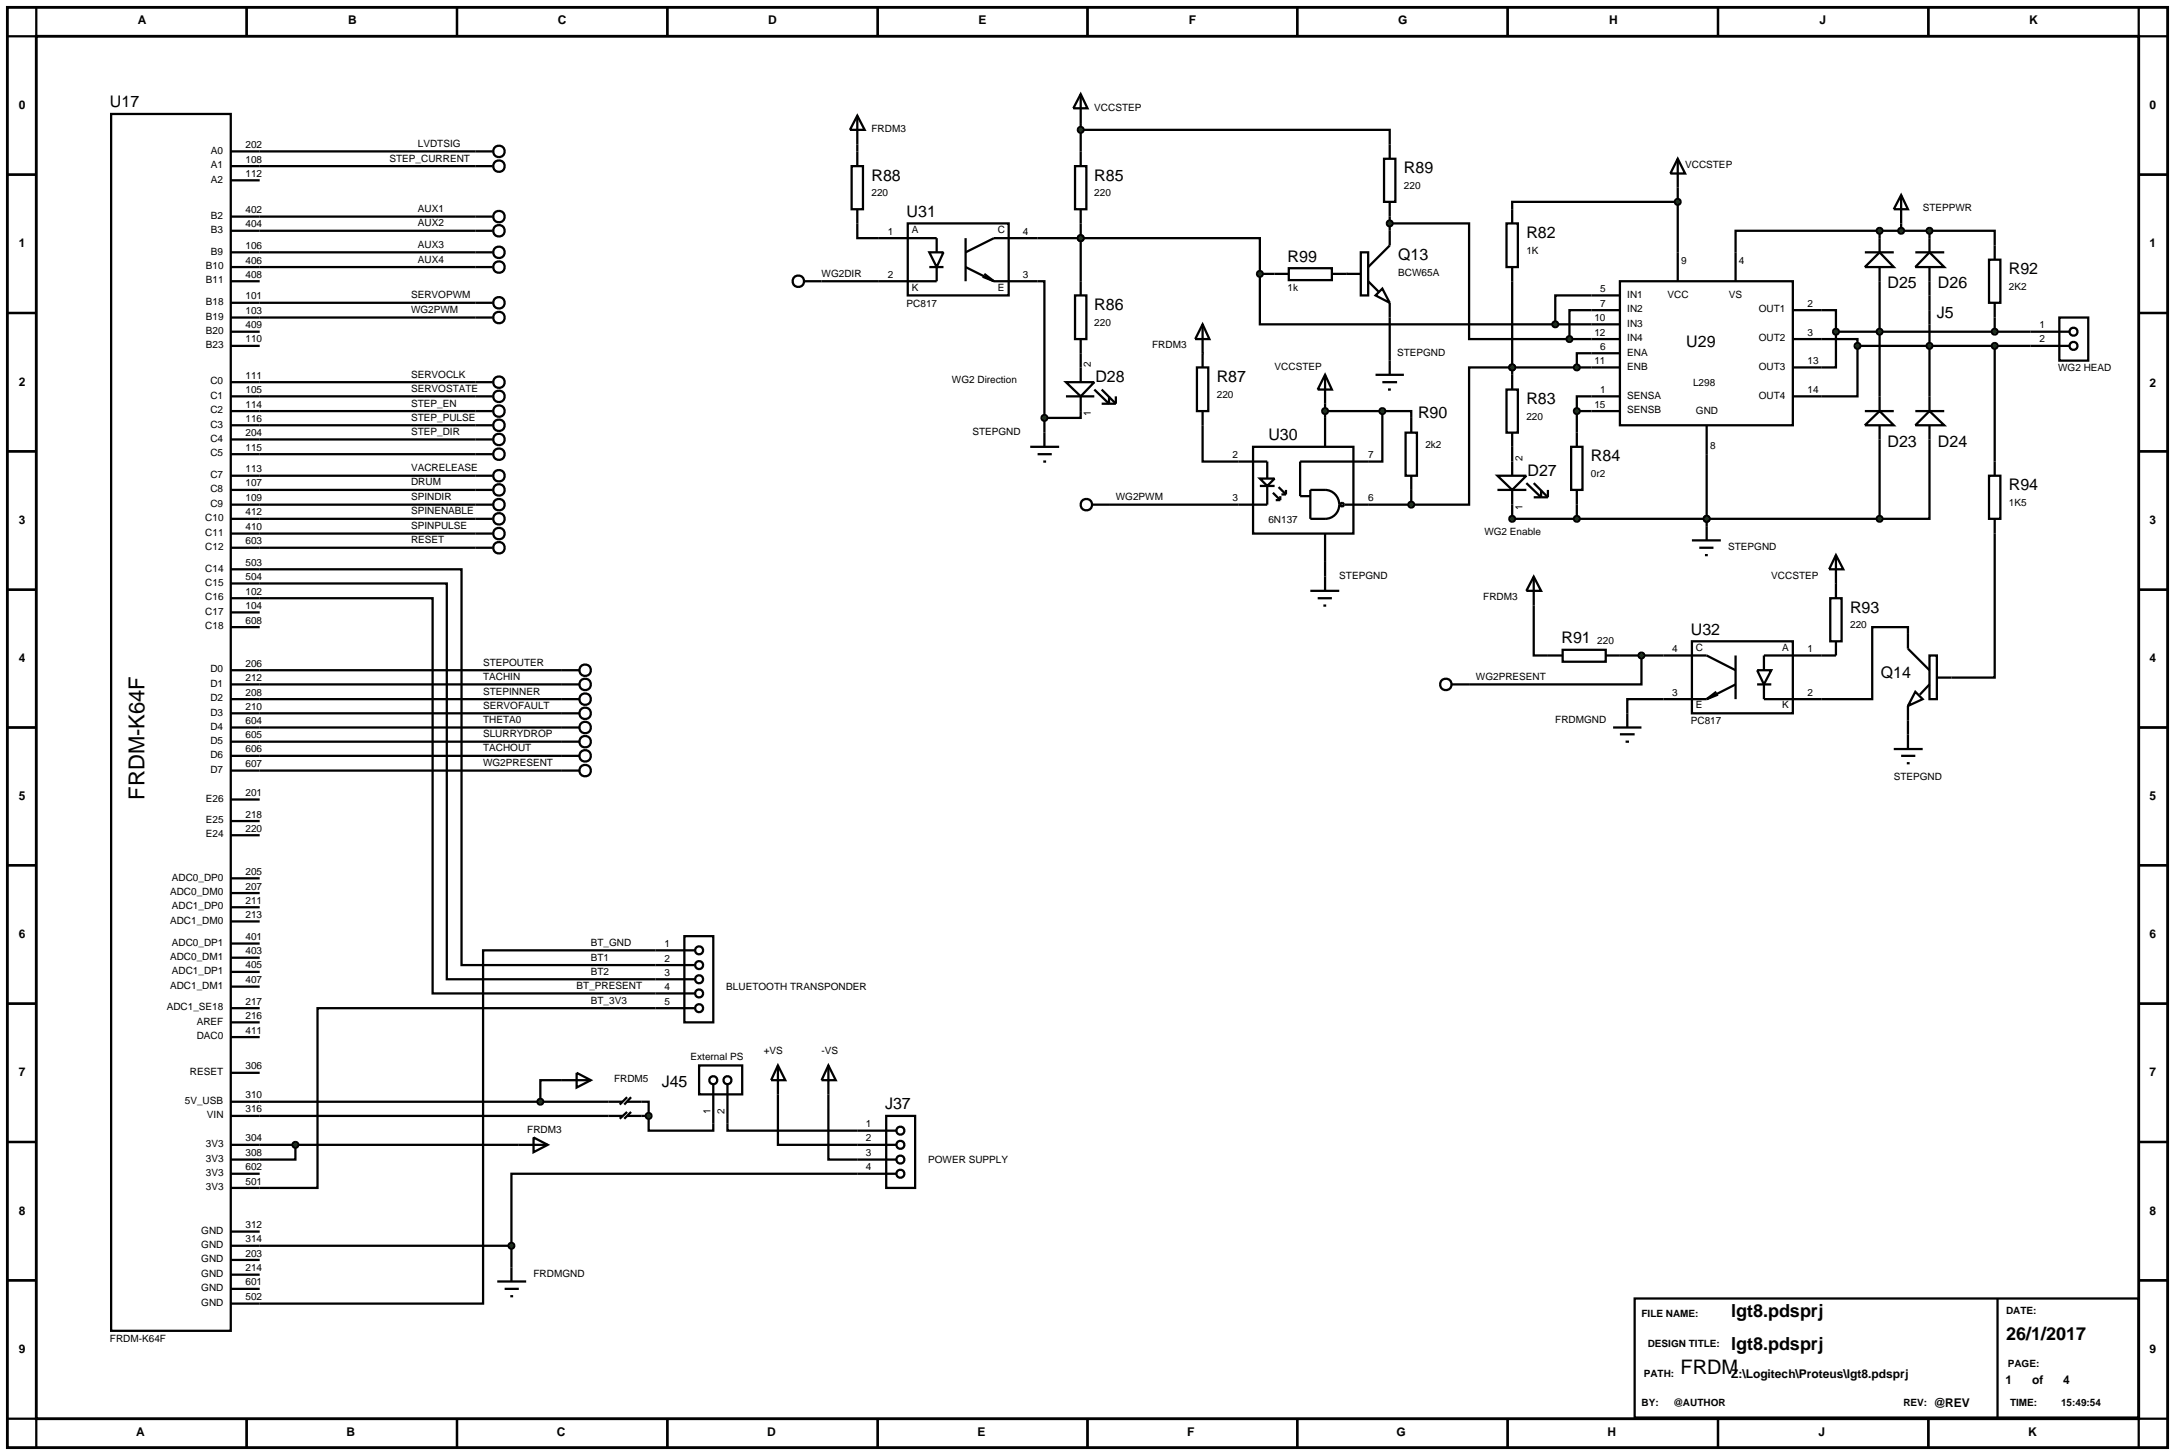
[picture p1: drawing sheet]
<svg xmlns="http://www.w3.org/2000/svg" width="384mm" height="257mm" viewBox="0 0 384 257" stroke-linecap="round" stroke-linejoin="round" font-family="sans-serif">
<path d="M1.3 1.3h381v254h-381zM6.4 6.4h370.8v243.8h-370.8z" fill="none" stroke="#000" stroke-width=".5"/>
<g fill="none" stroke="#000" stroke-width=".4">
<path d="M6.4 1.3v5.1h-5.1M43.5 1.3v5.1M80.6 1.3v5.1M117.7 1.3v5.1M154.8 1.3v5.1M191.8 1.3v5.1M228.8 1.3v5.1M265.9 1.3v5.1M303 1.3v5.1M340.1 1.3v5.1M377.2 1.3v5.1h5.1M1.3 30.8h5.1"/>
<path d="M19.6 20.1h21.1v214.6h-21.1zM40.7 38.2h43.2M40.7 26.7h43.2M40.7 29.3h43.2M40.7 31.8h5.1M151.2 39.4v2.6h3.8M151.2 25.5v1.2M190.6 22.9h54.5v2.6M190.6 21.7v5M190.6 39.4v10.2M245.1 39.4h14v20.4h17.7M245.1 38.2v2.5"/>
<path d="M295.9 35.6h-29.2v1.3M295.9 33.1v16.5M335.3 39.4v1.3M377.2 30.8h5.1M1.3 55.2h5.1M40.7 58.5h5.1M40.7 40.7h43.2M40.7 49.6h5.1M40.7 53.4h43.2M40.7 56h43.2M40.7 44.5h43.2M40.7 47.1h43.2"/>
<path d="M144.9 49.6h10.1M183 49.6h1.2v24.1M183 42h39.2v6.3M222.2 48.3v8.9h52.1M222.2 48.3h2.6M245.1 56v7.6M266.7 49.6v16.5M274.3 57.2h11.4M276.8 59.8h8.9M285.7 49.6h30.5v25.4h-30.5zM285.7 52.1h-11.4v5.1M285.7 54.7h-8.9v5.1"/>
<path d="M316.2 54.7h7.6v3.8M316.2 59.8h11.4v1.2M323.8 58.5v6.3h-7.6M323.8 58.5h41.2M328.9 44.5h5.1M331.5 40.7h-25.4v8.9M331.5 44.5l2.5 2.6h-5.1zM331.5 40.7v3.8M331.5 47.1v25.4M331.5 40.7h8.8M337.8 44.5h5.1M340.3 40.7h11.5v2.6"/>
<path d="M340.3 44.5l2.6 2.6h-5.1zM340.3 40.7v3.8M340.3 47.1v5M340.3 57.2v15.3M351.8 56v2.5M363.2 56h5.1v7.6h-5.1zM377.2 55.2h5.1M1.3 79.6h5.1M40.7 61h5.1M40.7 72.5h43.2M40.7 67.4h43.2M40.7 69.9h43.2"/>
<path d="M40.7 75h43.2M40.7 77.5h43.2M184.2 73.7v2.6M190.6 72.5v1.2h-6.4M190.6 62.3v2.5M212.1 75v6.4h6.3M233.7 72.5h10.1M233.7 71.2v2.5M243.8 72.5v8.9h-2.5M243.8 72.5h5.1v1.2M266.7 78.8v2.6M278.1 72.5h7.6"/>
<path d="M278.1 72.5v3.8M285.7 62.3h-7.6v2.5M285.7 69.9h-7.6v2.6M285.7 64.8h-26.6v24.2h-10.2M301 75v17.8M327.6 61v8.9h-11.4M327.6 61h37.4M328.9 75l2.6-2.5 2.5 2.5zM328.9 72.5h5.1M331.5 75v16.5M337.8 75l2.5-2.5 2.6 2.5zM337.8 72.5h5.1"/>
<path d="M340.3 75v16.5h-8.8M351.8 61v20.4M377.2 79.6h5.1M40.7 91.5h43.2M40.7 89h43.2M40.7 80.1h43.2M40.7 83.9h43.2M40.7 86.4h43.2M40.7 94.1h43.2M40.7 96.6h43.2M195.6 89h22.8M233.7 99.1v2.6"/>
<path d="M241.3 89h7.6M248.9 86.4v2.6M266.7 89v2.5h64.8M278.1 89v2.5M351.8 94.1v25.4h-7.6M1.3 104h5.1M40.7 100.4h40.7v69.8h34.2M40.7 102.9h38.1v69.8h36.8M40.7 105.5h35.6v69.7h39.3M40.7 118.2h58.4M40.7 108h5.1M40.7 110.6h5.1"/>
<path d="M270.5 106.8v8.8h2.5M285.7 115.6h7.7M289.5 115.6v5.1h-30.4M321.3 115.6h2.5M336.5 111.8v-1.2h-6.3v12.7h-8.9M377.2 104h5.1M1.3 128.3h5.1M40.7 128.3h58.4M40.7 120.7h58.4M40.7 123.3h58.4M40.7 125.8h58.4M40.7 130.8h58.4"/>
<path d="M40.7 133.3h58.4M40.7 135.9h58.4M293.4 123.3h-6.4v2.5M336.5 127.1v2.4M377.2 128.3h5.1M1.3 152.6h5.1M40.7 141h5.1M40.7 154.9h5.1M40.7 157.5h5.1M40.7 160h5.1M40.7 144.8h5.1M40.7 147.3h5.1"/>
<path d="M377.2 152.6h5.1M1.3 177h5.1M40.7 162.5h5.1M40.7 177.8h5.1M40.7 166.4h5.1M40.7 168.9h5.1M40.7 171.4h5.1M40.7 174h5.1M115.6 167.6h-30.4v62.3h-44.5M115.6 177.8h-59.6v31.7h-15.3M377.2 177h5.1M40.7 196.8h66.6"/>
<path d="M40.7 194.3h66.6M40.7 180.3h5.1M40.7 182.9h5.1M40.7 189.2h5.1M99.1 190.5h-3.8v3.8M113.1 194.3h1.3v2.5M113.1 196.8h1.3M114.4 196.8v2.6h11.4v-1.3M128.3 198.1v1.3h22.9M137.2 193v8.9h14M146.1 193v11.5h5.1M1.3 201.4h5.1"/>
<path d="M40.7 201.9h50.8M40.7 219.7h49.5M40.7 207h5.1M40.7 217.2h5.1M52.1 201.9v2.6h-11.4M90.2 219.7v3.8M151.2 207h-61v12.7M377.2 201.4h5.1M1.3 225.8h5.1M40.7 222.2h5.1M40.7 224.8h5.1M40.7 227.3h5.1"/>
<path d="M288.3 229h88.9v21h-88.9zM352.3 229v21M377.2 225.8h5.1M1.3 250.2h5.1v5.1M43.5 250.2v5.1M80.6 250.2v5.1M117.7 250.2v5.1M154.8 250.2v5.1M191.8 250.2v5.1M228.8 250.2v5.1M265.9 250.2v5.1M303 250.2v5.1"/>
<path d="M340.1 250.2v5.1M382.3 250.2h-5.1v5.1"/>
<circle cx="365.7" cy="58.5" r=".7"/>
<circle cx="365.7" cy="61" r=".7"/>
</g>
<g fill="#004000" stroke="#000" stroke-width=".4">
<path d="M323.5 58.1l.3-.1-.5 .5zM323.8 58l.3 .1 .2 .4zM323.8 59l.5-.5-.2 .4zM323.3 58.5l.5 .5-.4-.2z"/>
<path d="M327.3 60.6l.3-.1-.5 .5zM327.6 60.5l.4 .2 .1 .3zM328.1 61l-.1 .3-.4 .2zM327.1 61l.5 .5-.4-.2z"/>
<path d="M331.2 58.1l.3-.1-.5 .5zM331.5 58l.4 .2 .1 .3zM332 58.5l-.1 .3-.4 .2zM331 58.5l.5 .5-.4-.2z"/>
<path d="M340 60.6l.3-.1-.5 .5zM340.3 60.5l.4 .2 .1 .3zM340.8 61l-.1 .3-.4 .2zM339.8 61l.5 .5-.4-.2z"/>
</g>
<g fill="#004000">
<path d="M323.8 58l.5 .5-.5 .5-.5-.5z"/>
<path d="M327.6 60.5l.5 .5-.5 .5-.5-.5z"/>
<path d="M331.5 58l.5 .5-.5 .5-.5-.5z"/>
<path d="M340.3 60.5l.5 .5-.5 .5-.5-.5z"/>
</g>
<path d="M298.4 95.3h5.1M299.7 96.6h2.5M300.7 97.9h.5M301 92.8v2.5" fill="none" stroke="#000" stroke-width=".4"/>
<g fill="#004000" stroke="#000" stroke-width=".4">
<path d="M300.6 91.2l.4-.2-.5 .5zM301 91l.3 .1 .2 .4zM301 92l.5-.5-.2 .4zM300.5 91.5l.5 .5-.4-.2z"/>
<path d="M331.1 91.2l.4-.2-.5 .5zM331.5 91l.4 .2 .1 .3zM332 91.5l-.1 .3-.4 .2zM331 91.5l.5 .5-.4-.2z"/>
</g>
<g fill="#004000">
<path d="M300.5 91.5l.5-.5 .5 .5-.5 .5z"/>
<path d="M331 91.5l.5-.5 .5 .5-.5 .5z"/>
</g>
<path d="M335.3 34.4l1.2 2.5h-2.5zM335.3 34.4v5" fill="none" stroke="#000" stroke-width=".4"/>
<g fill="#004000" stroke="#000" stroke-width=".4">
<path d="M331.1 40.4l.4-.2-.5 .5zM331.5 40.2l.3 .1 .2 .4zM332 40.7l-.1 .3-.4 .2zM331 40.7l.5 .5-.4-.2z"/>
<path d="M334.9 40.4l.4-.2-.5 .5zM335.3 40.2l.3 .1 .2 .4zM335.3 41.2l.5-.5-.2 .4zM334.8 40.7l.5 .5-.3-.1z"/>
</g>
<g fill="#004000">
<path d="M331 40.7l.5-.5 .5 .5-.5 .5z"/>
<path d="M334.8 40.7l.5-.5 .5 .5-.5 .5z"/>
</g>
<path d="M295.9 28l1.3 2.6h-2.6zM295.9 28v5.1" fill="none" stroke="#000" stroke-width=".4"/>
<g fill="#004000" stroke="#000" stroke-width=".4">
<path d="M300.6 91.2l.4-.2-.5 .5zM301 91l.3 .1 .2 .4zM301 92l.5-.5-.2 .4zM300.5 91.5l.5 .5-.4-.2z"/>
<path d="M277.8 64.4l.3-.1-.5 .5zM278.1 64.3l.3 .1 .2 .4zM278.6 64.8l-.1 .3-.4 .2zM277.6 64.8l.5 .5-.4-.2z"/>
</g>
<g fill="#004000">
<path d="M300.5 91.5l.5-.5 .5 .5-.5 .5z"/>
<path d="M277.6 64.8l.5-.5 .5 .5-.5 .5z"/>
</g>
<path d="M265.7 39.4h2v7.7h-2zM266.7 36.9v2.5M266.7 47.1v2.5" fill="none" stroke="#000" stroke-width=".4"/>
<g fill="#004000" stroke="#000" stroke-width=".4">
<path d="M266.3 64.5l.4-.2-.5 .5zM266.7 64.3l.3 .1 .2 .4zM267.2 64.8l-.1 .3-.4 .2zM266.2 64.8l.5 .5-.4-.2z"/>
<path d="M295.5 35.3l.4-.2-.5 .5zM295.9 35.1l.3 .1 .2 .4zM296.4 35.6l-.1 .3-.4 .2zM295.4 35.6l.5 .5-.3-.1z"/>
</g>
<g fill="#004000">
<path d="M266.2 64.8l.5-.5 .5 .5-.5 .5z"/>
<path d="M295.4 35.6l.5-.5 .5 .5-.5 .5z"/>
</g>
<path d="M265.7 68.7h2v7.6h-2zM266.7 66.1v2.6M266.7 76.3v2.5M264.1 83.9h5.1l-2.5 2.5zM264.1 86.4h5.1M266.7 81.4v2.5M266.7 86.4v2.6M269.2 85.2l2.6 2.5v-1.3M270.5 85.2l2.5 2.5M270.5 87.7h2.5M273 86.4v1.3" fill="none" stroke="#000" stroke-width=".4"/>
<g fill="#004000" stroke="#000" stroke-width=".4">
<path d="M266.3 91.2l.4-.2-.5 .5zM266.7 91l.4 .2 .1 .3zM267.2 91.5l-.1 .3-.4 .2zM266.2 91.5l.5 .5-.4-.2z"/>
<path d="M266.3 64.5l.4-.2-.5 .5zM266.7 64.3l.3 .1 .2 .4zM267.2 64.8l-.1 .3-.4 .2zM266.2 64.8l.5 .5-.4-.2z"/>
</g>
<g fill="#004000">
<path d="M266.2 91.5l.5-.5 .5 .5-.5 .5z"/>
<path d="M266.2 64.8l.5-.5 .5 .5-.5 .5z"/>
</g>
<path d="M277.1 78.8h2v7.6h-2zM278.1 76.3v2.5M278.1 86.4v2.6" fill="none" stroke="#000" stroke-width=".4"/>
<g fill="#004000" stroke="#000" stroke-width=".4">
<path d="M277.8 72.1l.3-.1-.5 .5zM278.1 72l.4 .2 .1 .3zM278.6 72.5l-.1 .3-.4 .2zM277.6 72.5l.5 .5-.4-.2z"/>
<path d="M277.7 91.2l.4-.2-.5 .5zM278.1 91l.4 .2 .1 .3zM278.6 91.5l-.1 .3-.4 .2zM277.6 91.5l.5 .5-.4-.2z"/>
</g>
<g fill="#004000">
<path d="M278.1 72l.5 .5-.5 .5-.5-.5z"/>
<path d="M277.6 91.5l.5-.5 .5 .5-.5 .5z"/>
</g>
<path d="M160.1 39.4h17.8v12.7h-17.8zM155 42h10.2v2.5M163.9 44.5h2.5l-1.2 2.6zM163.9 47.1h2.5M165.2 47.1v2.5h-10.2M170.3 42v7.6M170.3 47.1l5 2.5M173.3 48.8l2 .8M173.6 48.3l1.7 1.3M175.3 49.6h7.7M183 42h-7.7l-5 2.5" fill="none" stroke="#000" stroke-width=".4"/>
<g fill="#004000" stroke="#000" stroke-width=".4">
<path d="M274 56.8l.3-.1-.5 .5zM274.3 56.7l.4 .2 .1 .3zM274.3 57.7l.5-.5-.2 .4zM273.8 57.2l.5 .5-.4-.2z"/>
<path d="M276.5 59.4l.3-.1-.5 .5zM276.8 59.3l.4 .2 .1 .3zM277.3 59.8l-.1 .3-.4 .2zM276.3 59.8l.5 .5-.4-.2z"/>
<path d="M190.3 41.6l.3-.1-.5 .5zM190.6 41.5l.3 .1 .2 .4zM190.6 42.5l.5-.5-.2 .4zM190.1 42l.5 .5-.3-.1z"/>
</g>
<g fill="#004000">
<path d="M274.3 56.7l.5 .5-.5 .5-.5-.5z"/>
<path d="M276.8 59.3l.5 .5-.5 .5-.5-.5z"/>
<path d="M190.1 42l.5-.5 .5 .5-.5 .5z"/>
</g>
<path d="M190.6 16.6l1.2 2.5h-2.5zM190.6 16.6v5.1M189.6 29.3h2v7.6h-2zM190.6 26.7v2.6M190.6 36.9v2.5" fill="none" stroke="#000" stroke-width=".4"/>
<path d="M190.3 41.6l.3-.1-.5 .5zM190.6 41.5l.3 .1 .2 .4zM190.6 42.5l.5-.5-.2 .4zM190.1 42l.5 .5-.3-.1z" fill="#004000" stroke="#000" stroke-width=".4"/>
<path d="M190.1 42l.5-.5 .5 .5-.5 .5z" fill="#004000"/>
<g fill="none" stroke="#000" stroke-width=".4">
<path d="M189.6 52.1h2v7.7h-2zM190.6 49.6v2.5M190.6 59.8v2.5M181.7 78.8h5.1M184.2 76.3v2.5M188 67.4h5l-2.4 2.5zM188 69.9h5M190.6 64.8v2.6M190.6 69.9v2.6M193 68.7l2.6 2.5v-1.3M194.3 68.7l2.5 2.5M194.3 71.2h2.5"/>
<path d="M196.8 69.9v1.3M183 80.1h2.5M184 81.4h.5"/>
</g>
<path d="M183.8 73.4l.4-.2-.5 .5zM184.2 73.2l.4 .2 .1 .3zM184.7 73.7l-.1 .3-.4 .2zM183.7 73.7l.5 .5-.3-.1z" fill="#004000" stroke="#000" stroke-width=".4"/>
<path d="M183.7 73.7l.5-.5 .5 .5-.5 .5z" fill="#004000"/>
<g fill="none" stroke="#000" stroke-width=".4">
<path d="M150.2 29.3h2v7.6h-2zM151.2 20.4l1.3 2.5h-2.6zM151.2 20.4v5.1M151.2 26.7v2.6M151.2 36.9v2.5M212.1 57.2l1.2 2.6h-2.5zM212.1 57.2v7.6M224.8 48.3h2.5M227.3 47.3h7.6v2.1h-7.6zM234.9 48.3h5.1M240 44.5h1.3v7.6h-1.3zM241.3 49.6l1.8 1.8"/>
<path d="M242.6 52.1l1.2-1.2 1.3 2.5zM245.1 40.7v2.6l-3.8 3.8M245.1 53.4v2.6M211.1 64.8h2v7.7h-2zM212.1 72.5v2.5"/>
</g>
<path d="M221.9 47.9l.3-.1-.5 .5zM222.2 47.8l.3 .1 .2 .4zM222.2 48.8l.5-.5-.2 .4zM221.7 48.3l.5 .5-.4-.2z" fill="#004000" stroke="#000" stroke-width=".4"/>
<path d="M222.2 47.8l.5 .5-.5 .5-.5-.5z" fill="#004000"/>
<path d="M244.1 28h2v7.6h-2zM245.1 25.5v2.5M245.1 35.6v2.6M242.6 66.1h5M243.8 67.4h2.6M244.8 68.7h.5M245.1 63.6v2.5" fill="none" stroke="#000" stroke-width=".4"/>
<g fill="#004000" stroke="#000" stroke-width=".4">
<path d="M244.7 39.1l.4-.2-.5 .5zM245.1 38.9l.3 .1 .2 .4zM245.1 39.9l.5-.5-.2 .4zM244.6 39.4l.5 .5-.3-.1z"/>
<path d="M190.3 22.5l.3-.1-.5 .5zM190.6 22.4l.3 .1 .2 .4zM191.1 22.9l-.1 .3-.4 .2zM190.1 22.9l.5 .5-.4-.2z"/>
</g>
<g fill="#004000">
<path d="M244.6 39.4l.5-.5 .5 .5-.5 .5z"/>
<path d="M190.6 22.4l.5 .5-.5 .5-.5-.5z"/>
</g>
<g fill="none" stroke="#000" stroke-width=".4">
<path d="M141.8 49.6h3.1M221 78.8h17.7v15.3h-17.7zM233.7 66.1l1.2 2.6h-2.5zM233.7 66.1v5.1M233.7 73.7v5.1M218.4 81.4h5.1v3M222.2 84.4h2.6l-1.3 1.3zM222.2 85.7h2.6M223.5 85.7v3.3h-5.1M224.5 86.9l1.3 1.3M225 88.2h.8M225.5 85.9l1.3 1.3"/>
<path d="M225.8 87.5v.7M226 87.2h.8M226.8 86.4v.8M231.1 86.4h2.6a2.55 2.55 0 0 1 2.5 2.5 2.55 2.55 0 0 1-2.5 2.6h-2.6zM233.7 94.1v5M237.2 89h4.1M241.3 81.4h-12v6.1h1.8"/>
<circle cx="140.8" cy="49.6" r="1.01"/>
<circle cx="236.7" cy="89" r=".31"/>
</g>
<path d="M233.4 72.1l.3-.1-.5 .5zM233.7 72l.4 .2 .1 .3zM233.7 73l.5-.5-.2 .4zM233.2 72.5l.5 .5-.3-.1z" fill="#004000" stroke="#000" stroke-width=".4"/>
<path d="M233.7 72l.5 .5-.5 .5-.5-.5z" fill="#004000"/>
<g fill="none" stroke="#000" stroke-width=".4">
<path d="M247.9 76.3h2v7.6h-2zM248.9 73.7v2.6M192.5 89h3.1M248.9 83.9v2.5M231.1 104.2h5.1M232.4 105.5h2.5M233.4 106.8h.5M233.7 101.7v2.5"/>
<circle cx="191.6" cy="89" r="1.01"/>
</g>
<g fill="#004000" stroke="#000" stroke-width=".4">
<path d="M243.5 72.1l.3-.1-.5 .5zM243.8 72l.4 .2 .1 .3zM243.8 73l.5-.5-.2 .4zM243.3 72.5l.5 .5-.3-.1z"/>
<path d="M248.5 88.7l.4-.2-.5 .5zM248.9 88.5l.3 .1 .2 .4zM249.4 89l-.1 .3-.4 .2zM248.4 89l.5 .5-.4-.2z"/>
</g>
<g fill="#004000">
<path d="M243.8 72l.5 .5-.5 .5-.5-.5z"/>
<path d="M248.4 89l.5-.5 .5 .5-.5 .5z"/>
</g>
<g fill="none" stroke="#000" stroke-width=".4">
<path d="M107.3 194.3h2.5M107.3 196.8h2.5M110.6 193.5l-1.3 1.3M110.6 194.3h2.5M110.6 196.1l-1.3 1.2M110.6 196.8h2.5M111.3 193.5l-1.2 1.3M111.3 196.1l-1.2 1.2M151.2 199.4h6.9M156.3 196.8h5.1v12.7h-5.1zM151.2 201.9h6.9M151.2 204.5h6.9"/>
<path d="M151.2 207h6.9"/>
<circle cx="158.8" cy="199.4" r=".7"/>
<circle cx="158.8" cy="201.9" r=".7"/>
<circle cx="158.8" cy="204.5" r=".7"/>
<circle cx="158.8" cy="207" r=".7"/>
</g>
<path d="M114.1 196.4l.3-.1-.5 .5zM114.4 196.3l.3 .1 .2 .4zM114.4 197.3l.5-.5-.2 .4zM113.9 196.8l.5 .5-.4-.2z" fill="#004000" stroke="#000" stroke-width=".4"/>
<path d="M114.4 196.3l.5 .5-.5 .5-.5-.5z" fill="#004000"/>
<path d="M91.5 201.9h5.1M94.1 200.6l2.5 1.3-2.5 1.3z" fill="none" stroke="#000" stroke-width=".4"/>
<path d="M51.7 201.6l.4-.2-.5 .5zM52.1 201.4l.4 .2 .1 .3zM52.1 202.4l.5-.5-.2 .4zM51.6 201.9l.5 .5-.3-.1z" fill="#004000" stroke="#000" stroke-width=".4"/>
<path d="M52.1 201.4l.5 .5-.5 .5-.5-.5z" fill="#004000"/>
<path d="M99.1 190.5h5.1M101.7 189.2l2.5 1.3-2.5 1.3z" fill="none" stroke="#000" stroke-width=".4"/>
<path d="M95 193.9l.3-.1-.5 .5zM95.3 193.8l.4 .2 .1 .3zM95.8 194.3l-.2 .4-.3 .1zM94.8 194.3l.5 .5-.3-.1z" fill="#004000" stroke="#000" stroke-width=".4"/>
<path d="M94.8 194.3l.5-.5 .5 .5-.5 .5z" fill="#004000"/>
<g fill="none" stroke="#000" stroke-width=".4">
<path d="M99.1 118.2h3.1M270.5 101.7l1.3 2.5h-2.6zM270.5 101.7v5.1M273 115.6h2.6M275.6 114.6h7.6v2.1h-7.6zM283.2 115.6h2.5M293.4 115.6h7.6l5.1 2.6M298.4 113.1h17.8v12.7h-17.8zM306.1 115.6v7.7M309.9 118.2h2.5l-1.3 2.5zM321.3 115.6h-10.2v2.6M99.1 120.7h3.1"/>
<path d="M99.1 123.3h3.1M99.1 125.8h3.1M99.1 128.3h3.1M99.1 130.8h3.1M99.1 133.3h3.1M99.1 135.9h3.1M256 120.7h3.1M293.4 123.3h7.6M302.7 122l-1.7 1.3M303 122.5l-2 .8M306.1 120.7l-5.1 2.6M309.9 120.7h2.5"/>
<path d="M311.1 120.7v2.6h10.2M115.6 167.6h6.9M115.6 170.2h6.9M115.6 172.7h6.9M115.6 175.2h6.9M115.6 177.8h6.9M120.7 165.1h5.1v15.2h-5.1zM123.3 187.9h7.6v5.1h-7.6zM125.8 191.2v6.9M128.3 191.2v6.9M137.2 187.9l1.3 2.6h-2.5zM137.2 187.9v5.1"/>
<path d="M146.1 187.9l1.3 2.6h-2.5zM146.1 187.9v5.1M87.7 226h5.1M89 227.3h2.5M90 228.6h.5M90.2 223.5v2.5"/>
<circle cx="103.2" cy="118.2" r="1.01"/>
<circle cx="103.2" cy="125.8" r="1.01"/>
<circle cx="103.2" cy="120.7" r="1.01"/>
<circle cx="103.2" cy="130.8" r="1.01"/>
<circle cx="103.2" cy="135.9" r="1.01"/>
<circle cx="103.2" cy="133.3" r="1.01"/>
<circle cx="103.2" cy="123.3" r="1.01"/>
<circle cx="103.2" cy="128.3" r="1.01"/>
<circle cx="255" cy="120.7" r="1.01"/>
<circle cx="123.3" cy="175.2" r=".7"/>
<circle cx="123.3" cy="172.7" r=".7"/>
<circle cx="123.3" cy="177.8" r=".7"/>
<circle cx="123.3" cy="170.2" r=".7"/>
<circle cx="123.3" cy="167.6" r=".7"/>
<circle cx="125.8" cy="190.5" r=".7"/>
<circle cx="128.3" cy="190.5" r=".7"/>
</g>
<path d="M289.1 115.3l.4-.2-.5 .5zM289.5 115.1l.4 .2 .1 .3zM290 115.6l-.1 .3-.4 .2zM289 115.6l.5 .5-.4-.2z" fill="#004000" stroke="#000" stroke-width=".4"/>
<path d="M289 115.6l.5-.5 .5 .5-.5 .5z" fill="#004000"/>
<path d="M350.8 45.8h2v7.6h-2zM351.8 43.3v2.5M351.8 53.4v2.6M284.5 128.3h5M285.7 129.5h2.6M286.7 130.8h.6M287 125.8v2.5" fill="none" stroke="#000" stroke-width=".4"/>
<g fill="#004000" stroke="#000" stroke-width=".4">
<path d="M340 40.3l.3-.1-.5 .5zM340.3 40.2l.3 .1 .2 .4zM340.3 41.2l.5-.5-.1 .3zM339.8 40.7l.5 .5-.4-.2z"/>
<path d="M351.5 58.1l.3-.1-.5 .5zM351.8 58l.3 .1 .2 .4zM351.8 59l.5-.5-.2 .4zM351.3 58.5l.5 .5-.4-.2z"/>
</g>
<g fill="#004000">
<path d="M339.8 40.7l.5-.5 .5 .5-.5 .5z"/>
<path d="M351.8 58l.5 .5-.5 .5-.5-.5z"/>
</g>
<g fill="none" stroke="#000" stroke-width=".4">
<path d="M323.8 97.9l1.3 2.5h-2.5zM323.8 97.9v7.6M350.8 83.9h2v7.6h-2zM351.8 81.4v2.5M351.8 91.5v2.6M322.8 105.5h2v7.6h-2zM323.8 113.1v2.5M336.5 111.8v2.6l3.8 3.8M340.3 115.6h1.3v7.7h-1.3zM341.6 119.5h2.6M334 132.1h5.1M335.3 133.3h2.5"/>
<path d="M336.3 134.6h.5M336.5 124.5v2.6M336.5 129.5v2.6M337.8 122l1.3 1.3-2.6 1.2zM340.3 120.7l-1.7 1.8"/>
</g>
<path d="M351.5 60.6l.3-.1-.5 .5zM351.8 60.5l.3 .1 .2 .4zM352.3 61l-.1 .3-.4 .2zM351.3 61l.5 .5-.4-.2z" fill="#004000" stroke="#000" stroke-width=".4"/>
<path d="M351.3 61l.5-.5 .5 .5-.5 .5z" fill="#004000"/>
<g fill="none" stroke="#000" stroke-width=".4">
<path d="M83.9 38.2h3M83.9 26.7h3M83.9 29.3h3M83.9 53.4h3M83.9 56h3M83.9 40.7h3M83.9 44.5h3M83.9 47.1h3M83.9 67.4h3M83.9 69.9h3M83.9 72.5h3M83.9 75h3"/>
<path d="M83.9 77.5h3M83.9 80.1h3M83.9 83.9h3M83.9 86.4h3M83.9 89h3M83.9 91.5h3M83.9 94.1h3M83.9 96.6h3"/>
<circle cx="88" cy="38.2" r="1.01"/>
<circle cx="88" cy="29.3" r="1.01"/>
<circle cx="88" cy="26.7" r="1.01"/>
<circle cx="88" cy="44.5" r="1.01"/>
<circle cx="88" cy="47.1" r="1.01"/>
<circle cx="88" cy="53.4" r="1.01"/>
<circle cx="88" cy="56" r="1.01"/>
<circle cx="88" cy="40.7" r="1.01"/>
<circle cx="88" cy="75" r="1.01"/>
<circle cx="88" cy="69.9" r="1.01"/>
<circle cx="88" cy="72.5" r="1.01"/>
<circle cx="88" cy="77.5" r="1.01"/>
<circle cx="88" cy="67.4" r="1.01"/>
<circle cx="88" cy="86.4" r="1.01"/>
<circle cx="88" cy="89" r="1.01"/>
<circle cx="88" cy="83.9" r="1.01"/>
<circle cx="88" cy="96.6" r="1.01"/>
<circle cx="88" cy="91.5" r="1.01"/>
<circle cx="88" cy="80.1" r="1.01"/>
<circle cx="88" cy="94.1" r="1.01"/>
</g>
<path d="M89.9 219.3l.3-.1-.5 .5zM90.2 219.2l.4 .2 .1 .3zM90.7 219.7l-.2 .4-.3 .1zM89.7 219.7l.5 .5-.4-.2z" fill="#004000" stroke="#000" stroke-width=".4"/>
<path d="M90.2 219.2l.5 .5-.5 .5-.5-.5z" fill="#004000"/>
<path d="M340.3 52.1v5.1" fill="none" stroke="#000" stroke-width=".4"/>
<text font-size="3.9" x="25.5" y="141" transform="rotate(-90 25.5 141)">FRDM-K64F</text>
<text font-size="3.5" x="296.4" y="242.3">FRDM</text>
<g font-size="3.2">
<text x="305.3" y="232.3">lgt8.pdsprj</text>
<text x="305.3" y="238.1">lgt8.pdsprj</text>
<text x="353.8" y="236.3">26/1/2017</text>
</g>
<g font-size="2.8">
<text x="19.4" y="19">U17</text>
<text x="153.7" y="31.9">R88</text>
<text x="193" y="31.9">R85</text>
<text x="247.6" y="30.6">R89</text>
<text x="159.9" y="38.3">U31</text>
<text x="269.2" y="42">R82</text>
<text x="227.1" y="46.2">R99</text>
<text x="246.6" y="45.9">Q13</text>
<text x="332.9" y="50.9">D25</text>
<text x="341.8" y="50.9">D26</text>
<text x="354.3" y="48.4">R92</text>
<text x="193" y="54.7">R86</text>
<text x="341.6" y="56.2">J5</text>
<text x="297.4" y="61.2">U29</text>
<text x="193.2" y="67.4">D28</text>
<text x="214.6" y="67.4">R87</text>
<text x="269.2" y="71.3">R83</text>
<text x="223.7" y="77.7">U30</text>
<text x="250.1" y="73.8">R90</text>
<text x="269.4" y="84">D27</text>
<text x="280.6" y="81.4">R84</text>
<text x="332.9" y="78.9">D23</text>
<text x="341.8" y="78.9">D24</text>
<text x="354.3" y="86.5">R94</text>
<text x="275.4" y="113.5">R91</text>
<text x="298.2" y="112">U32</text>
<text x="326.3" y="108.1">R93</text>
<text x="331.7" y="119.6">Q14</text>
<text x="116.7" y="191.8">J45</text>
<text x="156.1" y="195.7">J37</text>
</g>
<g font-size="2.1">
<text x="24.3" y="4.2">A</text>
<text x="61.4" y="4.2">B</text>
<text x="98.4" y="4.2">C</text>
<text x="135.5" y="4.2">D</text>
<text x="172.6" y="4.2">E</text>
<text x="209.7" y="4.2">F</text>
<text x="246.6" y="4.2">G</text>
<text x="283.8" y="4.2">H</text>
<text x="320.9" y="4.2">J</text>
<text x="357.9" y="4.2">K</text>
<text x="3.3" y="19.2">0</text>
<text x="379.1" y="19.2">0</text>
<text x="3.3" y="43.6">1</text>
<text x="379.1" y="43.6">1</text>
<text x="3.3" y="68">2</text>
<text x="379.1" y="68.2">2</text>
<text x="3.3" y="92.4">3</text>
<text x="379.1" y="92.4">3</text>
<text x="3.3" y="116.8">4</text>
<text x="379.1" y="116.8">4</text>
<text x="3.3" y="141">5</text>
<text x="379.1" y="141">5</text>
<text x="3.3" y="165.4">6</text>
<text x="379.1" y="165.4">6</text>
<text x="3.3" y="189.8">7</text>
<text x="379.1" y="189.8">7</text>
<text x="3.3" y="214.2">8</text>
<text x="379.1" y="214.2">8</text>
<text x="3.3" y="238.6">9</text>
<text x="379.1" y="238.6">9</text>
<text x="305.3" y="243">Z:\Logitech\Proteus\lgt8.pdsprj</text>
<text x="353.7" y="244">1</text>
<text x="358.4" y="244">of</text>
<text x="363.9" y="244">4</text>
<text x="341" y="248.1">@REV</text>
<text x="24" y="253.3">A</text>
<text x="61.1" y="253.3">B</text>
<text x="98.2" y="253.3">C</text>
<text x="135.3" y="253.3">D</text>
<text x="172.4" y="253.3">E</text>
<text x="209.4" y="253.3">F</text>
<text x="246.3" y="253.3">G</text>
<text x="283.5" y="253.3">H</text>
<text x="320.7" y="253.3">J</text>
<text x="357.7" y="253.3">K</text>
</g>
<g font-size="1.8">
<text x="153.7" y="23.3">FRDM3</text>
<text x="193" y="19.5">VCCSTEP</text>
<text x="37.2" y="29.7">A1</text>
<text x="37.2" y="27.1">A0</text>
<text x="43.3" y="28.7">108</text>
<text x="43.3" y="26.1">202</text>
<text x="68.7" y="28.5">STEP_CURRENT</text>
<text x="73.7" y="25.9">LVDTSIG</text>
<text x="297.2" y="29.7">VCCSTEP</text>
<text x="37.2" y="32.2">A2</text>
<text x="43.3" y="31.2">112</text>
<text x="153.7" y="34.6">220</text>
<text x="193" y="34.6">220</text>
<text x="247.6" y="33.3">220</text>
<text x="37.2" y="38.6">B2</text>
<text x="37.2" y="41.1">B3</text>
<text x="43.3" y="37.6">402</text>
<text x="43.3" y="40.1">404</text>
<text x="73.7" y="37.4">AUX1</text>
<text x="73.7" y="39.9">AUX2</text>
<text x="156.6" y="41.4">1</text>
<text x="160.8" y="41.1">A</text>
<text x="176" y="41.1">C</text>
<text x="180.4" y="41.4">4</text>
<text x="339.1" y="37.3">STEPPWR</text>
<text x="36.3" y="47.5">B10</text>
<text x="37.2" y="44.9">B9</text>
<text x="43.3" y="43.9">106</text>
<text x="43.3" y="46.5">406</text>
<text x="73.7" y="43.7">AUX3</text>
<text x="73.7" y="46.3">AUX4</text>
<text x="269.2" y="44.8">1K</text>
<text x="296.5" y="46.5">9</text>
<text x="306.7" y="46.5">4</text>
<text x="36.3" y="53.8">B18</text>
<text x="36.3" y="50">B11</text>
<text x="43.3" y="52.8">101</text>
<text x="43.3" y="49">408</text>
<text x="72.5" y="52.6">SERVOPWM</text>
<text x="144.9" y="48.8">WG2DIR</text>
<text x="156.6" y="49">2</text>
<text x="160.8" y="51.3">K</text>
<text x="176" y="51.3">E</text>
<text x="180.4" y="49">3</text>
<text x="227.1" y="51.3">1k</text>
<text x="246.6" y="48.6">BCW65A</text>
<text x="282.2" y="51.5">5</text>
<text x="287" y="52.5">IN1</text>
<text x="294.1" y="52.6">VCC</text>
<text x="304.9" y="52.6">VS</text>
<text x="354.3" y="51.1">2K2</text>
<text x="36.3" y="56.4">B19</text>
<text x="36.3" y="58.9">B20</text>
<text x="43.3" y="55.4">103</text>
<text x="43.3" y="57.9">409</text>
<text x="72.5" y="55.2">WG2PWM</text>
<text x="159.9" y="54.1">PC817</text>
<text x="193" y="57.5">220</text>
<text x="281.2" y="56.6">10</text>
<text x="281.2" y="59.2">12</text>
<text x="282.2" y="54.1">7</text>
<text x="287" y="55.1">IN2</text>
<text x="287" y="57.6">IN3</text>
<text x="310.2" y="55.1">OUT1</text>
<text x="318.8" y="54.1">2</text>
<text x="318.8" y="59.2">3</text>
<text x="359.7" y="57.9">1</text>
<text x="36.3" y="61.4">B23</text>
<text x="43.3" y="60.4">110</text>
<text x="192.4" y="64.7" transform="rotate(-90 192.4 64.7)">2</text>
<text x="203.2" y="61.4">FRDM3</text>
<text x="224.8" y="65.2">VCCSTEP</text>
<text x="246.4" y="62.7">STEPGND</text>
<text x="281.2" y="64.2">11</text>
<text x="282.2" y="61.7">6</text>
<text x="287" y="62.7">ENA</text>
<text x="287" y="65.2">ENB</text>
<text x="287" y="60.2">IN4</text>
<text x="310.2" y="60.2">OUT2</text>
<text x="310.2" y="65.2">OUT3</text>
<text x="318.8" y="64.2">13</text>
<text x="359.7" y="60.4">2</text>
<text x="363" y="65.5">WG2 HEAD</text>
<text x="37.1" y="70.3">C1</text>
<text x="37.1" y="67.8">C0</text>
<text x="43.3" y="69.3">105</text>
<text x="43.3" y="66.8">111</text>
<text x="43.3" y="71.9">114</text>
<text x="72.5" y="66.6">SERVOCLK</text>
<text x="72.5" y="69.1">SERVOSTATE</text>
<text x="72.5" y="71.7">STEP_EN</text>
<text x="167.9" y="67.6">WG2 Direction</text>
<text x="214.6" y="70.2">220</text>
<text x="281.2" y="71.9">15</text>
<text x="282.2" y="69.3">1</text>
<text x="287" y="70.3">SENSA</text>
<text x="298.6" y="68">L298</text>
<text x="310.2" y="70.3">OUT4</text>
<text x="318.8" y="69.3">14</text>
<text x="37.1" y="72.9">C2</text>
<text x="37.1" y="75.4">C3</text>
<text x="37.1" y="77.9">C4</text>
<text x="43.3" y="74.4">116</text>
<text x="43.3" y="76.9">204</text>
<text x="72.5" y="74.2">STEP_PULSE</text>
<text x="72.5" y="76.7">STEP_DIR</text>
<text x="171.5" y="76.7">STEPGND</text>
<text x="192.4" y="73.4" transform="rotate(-90 192.4 73.4)">1</text>
<text x="269.2" y="74">220</text>
<text x="287" y="72.9">SENSB</text>
<text x="299.1" y="73.1">GND</text>
<text x="37.1" y="80.5">C5</text>
<text x="43.3" y="83.3">113</text>
<text x="43.3" y="79.5">115</text>
<text x="72.5" y="83.1">VACRELEASE</text>
<text x="217.4" y="80.8">2</text>
<text x="241.3" y="80.8">7</text>
<text x="251.4" y="79">2k2</text>
<text x="268.5" y="81.3" transform="rotate(-90 268.5 81.3)">2</text>
<text x="301.6" y="79.2">8</text>
<text x="37.1" y="86.8">C8</text>
<text x="37.1" y="89.4">C9</text>
<text x="37.1" y="84.3">C7</text>
<text x="43.3" y="85.8">107</text>
<text x="43.3" y="88.4">109</text>
<text x="72.5" y="85.6">DRUM</text>
<text x="72.5" y="88.2">SPINDIR</text>
<text x="196.8" y="88.2">WG2PWM</text>
<text x="217.4" y="88.4">3</text>
<text x="241.3" y="88.4">6</text>
<text x="268.5" y="89.9" transform="rotate(-90 268.5 89.9)">1</text>
<text x="280.6" y="84.1">0r2</text>
<text x="354.3" y="89.2">1K5</text>
<text x="36.2" y="94.5">C11</text>
<text x="36.2" y="91.9">C10</text>
<text x="43.3" y="93.5">410</text>
<text x="43.3" y="90.9">412</text>
<text x="43.3" y="96">603</text>
<text x="72.5" y="90.7">SPINENABLE</text>
<text x="72.5" y="93.3">SPINPULSE</text>
<text x="72.5" y="95.8">RESET</text>
<text x="223.7" y="92.2">6N137</text>
<text x="261.8" y="94.3">WG2 Enable</text>
<text x="36.2" y="97">C12</text>
<text x="36.2" y="100.8">C14</text>
<text x="43.3" y="99.8">503</text>
<text x="304.8" y="97">STEPGND</text>
<text x="36.2" y="105.9">C16</text>
<text x="36.2" y="103.3">C15</text>
<text x="43.3" y="107.4">104</text>
<text x="43.3" y="104.9">102</text>
<text x="43.3" y="102.3">504</text>
<text x="236.2" y="102.1">STEPGND</text>
<text x="261.6" y="105.9">FRDM3</text>
<text x="312.4" y="102.1">VCCSTEP</text>
<text x="36.2" y="108.4">C17</text>
<text x="36.2" y="111">C18</text>
<text x="43.3" y="110">608</text>
<text x="281.7" y="113.5">220</text>
<text x="326.3" y="110.8">220</text>
<text x="37.1" y="118.6">D0</text>
<text x="43.3" y="117.6">206</text>
<text x="85.2" y="117.4">STEPOUTER</text>
<text x="85.2" y="119.9">TACHIN</text>
<text x="260.3" y="119.9">WG2PRESENT</text>
<text x="294.9" y="115">4</text>
<text x="299.1" y="114.8">C</text>
<text x="314.3" y="114.8">A</text>
<text x="318.8" y="115">1</text>
<text x="37.1" y="123.7">D2</text>
<text x="37.1" y="121.1">D1</text>
<text x="43.3" y="122.7">208</text>
<text x="43.3" y="125.2">210</text>
<text x="43.3" y="120.1">212</text>
<text x="85.2" y="122.5">STEPINNER</text>
<text x="85.2" y="125">SERVOFAULT</text>
<text x="294.9" y="122.7">3</text>
<text x="299.1" y="124.9">E</text>
<text x="314.3" y="124.9">K</text>
<text x="318.8" y="122.7">2</text>
<text x="37.1" y="126.2">D3</text>
<text x="37.1" y="128.7">D4</text>
<text x="37.1" y="131.2">D5</text>
<text x="43.3" y="127.7">604</text>
<text x="43.3" y="130.2">605</text>
<text x="85.2" y="127.5">THETA0</text>
<text x="85.2" y="130">SLURRYDROP</text>
<text x="274.3" y="127.5">FRDMGND</text>
<text x="298.2" y="127.7">PC817</text>
<text x="37.1" y="133.7">D6</text>
<text x="37.1" y="136.3">D7</text>
<text x="43.3" y="132.7">606</text>
<text x="43.3" y="135.3">607</text>
<text x="85.2" y="132.5">TACHOUT</text>
<text x="85.2" y="135.1">WG2PRESENT</text>
<text x="334" y="137.5">STEPGND</text>
<text x="36.3" y="141.4">E26</text>
<text x="43.3" y="140.4">201</text>
<text x="36.3" y="145.2">E25</text>
<text x="36.3" y="147.7">E24</text>
<text x="43.3" y="144.2">218</text>
<text x="43.3" y="146.7">220</text>
<text x="30.3" y="155.3">ADC0_DP0</text>
<text x="43.3" y="154.3">205</text>
<text x="30" y="157.9">ADC0_DM0</text>
<text x="30.3" y="160.4">ADC1_DP0</text>
<text x="43.3" y="156.9">207</text>
<text x="43.3" y="159.4">211</text>
<text x="43.3" y="161.9">213</text>
<text x="30" y="162.9">ADC1_DM0</text>
<text x="30.3" y="166.8">ADC0_DP1</text>
<text x="43.3" y="165.8">401</text>
<text x="104.2" y="166.8">BT_GND</text>
<text x="117.2" y="167">1</text>
<text x="30" y="169.3">ADC0_DM1</text>
<text x="30.3" y="171.8">ADC1_DP1</text>
<text x="43.3" y="168.3">403</text>
<text x="43.3" y="170.8">405</text>
<text x="43.3" y="173.4">407</text>
<text x="104.2" y="169.4">BT1</text>
<text x="104.2" y="171.9">BT2</text>
<text x="117.2" y="169.6">2</text>
<text x="117.2" y="172.1">3</text>
<text x="29.4" y="178.2">ADC1_SE18</text>
<text x="30" y="174.4">ADC1_DM1</text>
<text x="43.3" y="179.7">216</text>
<text x="43.3" y="177.2">217</text>
<text x="101.7" y="174.4">BT_PRESENT</text>
<text x="104.2" y="177">BT_3V3</text>
<text x="117.2" y="174.6">4</text>
<text x="117.2" y="177.2">5</text>
<text x="128.1" y="174.6">BLUETOOTH TRANSPONDER</text>
<text x="34.7" y="180.7">AREF</text>
<text x="34.7" y="183.3">DAC0</text>
<text x="43.3" y="182.3">411</text>
<text x="134.7" y="185.8">+VS</text>
<text x="144.9" y="185.8">-VS</text>
<text x="33.5" y="189.6">RESET</text>
<text x="43.3" y="188.6">306</text>
<text x="108.3" y="190.9">FRDM5</text>
<text x="121.8" y="186.9">External PS</text>
<text x="32.6" y="194.7">5V_USB</text>
<text x="36.5" y="197.2">VIN</text>
<text x="43.3" y="193.7">310</text>
<text x="43.3" y="196.2">316</text>
<text x="125.3" y="196.5" transform="rotate(-90 125.3 196.5)">1</text>
<text x="127.8" y="196.5" transform="rotate(-90 127.8 196.5)">2</text>
<text x="36.3" y="202.3">3V3</text>
<text x="43.3" y="201.3">304</text>
<text x="43.3" y="203.9">308</text>
<text x="93" y="199.8">FRDM3</text>
<text x="152.7" y="198.8">1</text>
<text x="152.7" y="201.3">2</text>
<text x="152.7" y="203.9">3</text>
<text x="36.3" y="207.4">3V3</text>
<text x="36.3" y="209.9">3V3</text>
<text x="36.3" y="204.9">3V3</text>
<text x="43.3" y="206.4">602</text>
<text x="43.3" y="208.9">501</text>
<text x="152.7" y="206.4">4</text>
<text x="163.7" y="205.1">POWER SUPPLY</text>
<text x="35.5" y="217.6">GND</text>
<text x="35.5" y="220.1">GND</text>
<text x="43.3" y="221.6">203</text>
<text x="43.3" y="216.6">312</text>
<text x="43.3" y="219.1">314</text>
<text x="35.5" y="222.6">GND</text>
<text x="35.5" y="225.2">GND</text>
<text x="35.5" y="227.7">GND</text>
<text x="43.3" y="224.2">214</text>
<text x="43.3" y="226.7">601</text>
<text x="94.1" y="225.2">FRDMGND</text>
<text x="35.5" y="230.3">GND</text>
<text x="43.3" y="229.3">502</text>
<text x="289.5" y="232.2">FILE NAME:</text>
<text x="353.8" y="231.7">DATE:</text>
<text x="19.4" y="236.6">FRDM-K64F</text>
<text x="290.6" y="237.5">DESIGN TITLE:</text>
<text x="289.9" y="242.8">PATH:</text>
<text x="354.1" y="241.1">PAGE:</text>
<text x="289.5" y="247.9">BY:</text>
<text x="295.1" y="247.9">@AUTHOR</text>
<text x="335.7" y="247.9">REV:</text>
<text x="354.5" y="247.9">TIME:</text>
<text x="363.5" y="247.9">15:49:54</text>
</g>
</svg>
